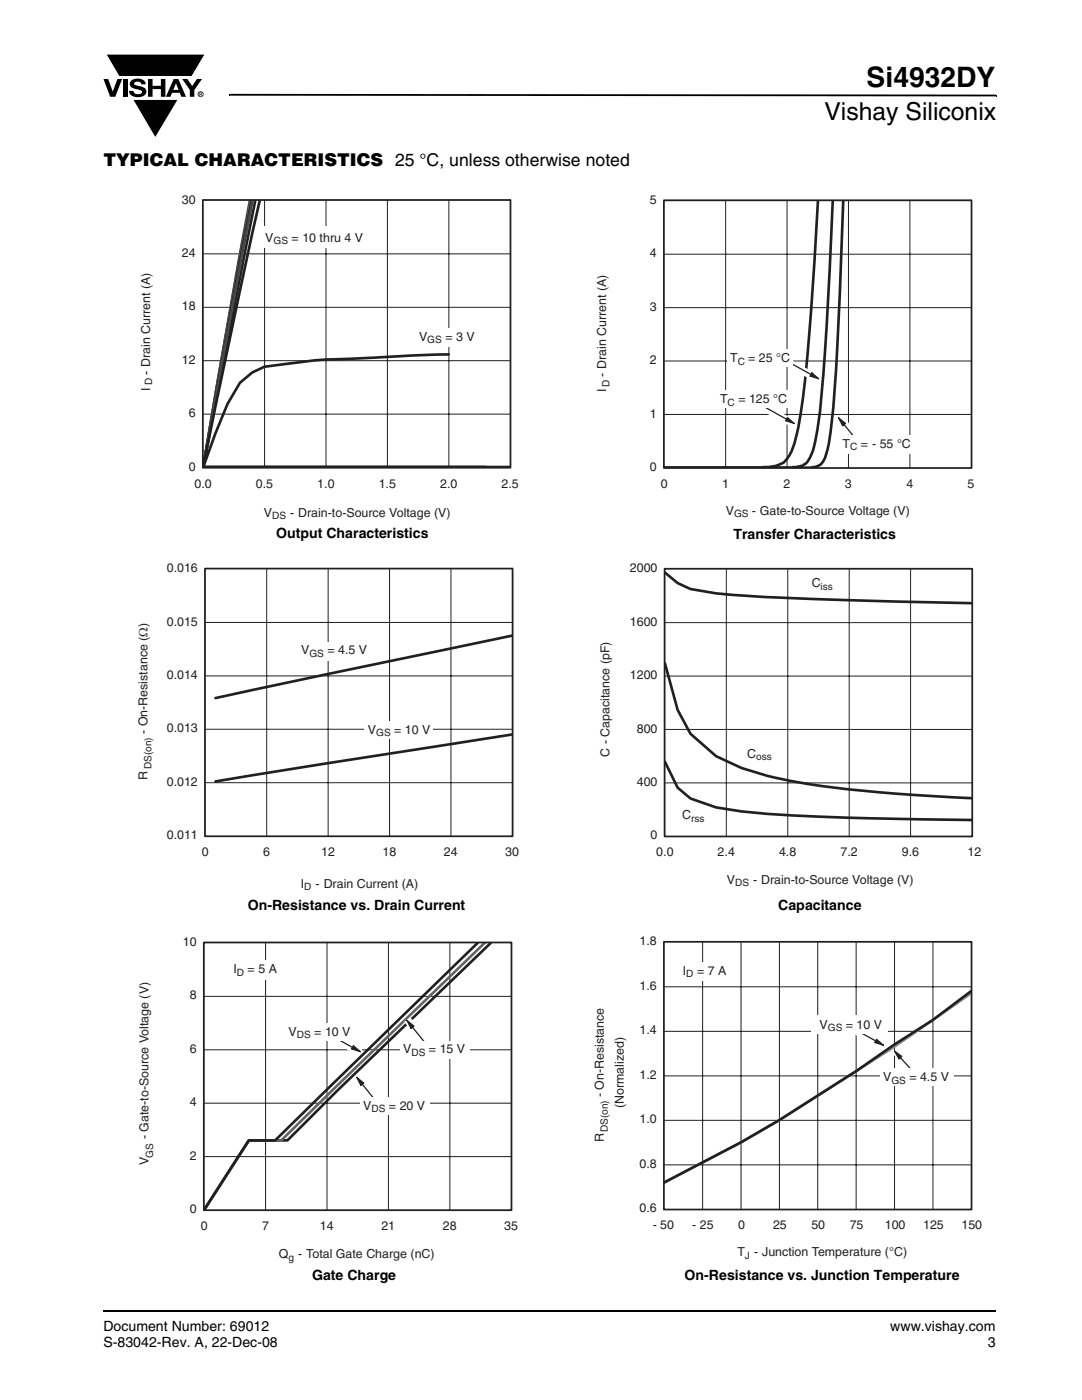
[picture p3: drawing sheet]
<svg xmlns="http://www.w3.org/2000/svg" width="216mm" height="279mm" viewBox="0 0 216 279" stroke-linecap="round" stroke-linejoin="round" font-family="sans-serif">
<path d="M45.7 18.7h.2v.4h-.2zM45.9 18.7l152.9 .2v.3l-152.9-.1zM198.8 18.9h.1v.3h-.1zM20.5 261.5h.1v.4h-.1z" fill="#000"/>
<path d="M20.6 261.7h178.2" fill="none" stroke="#000" stroke-width=".36"/>
<path d="M20.6 10.7h20.5v17h-20.5z" fill="#fff"/>
<g fill="#000">
<path d="M20.6 15.8h1l.9 2.5 .9-2.5h1l-1.4 3.5h-1zM21.1 10.8h19.8l-2.6 4.5h-14.6zM24.5 15.8h.9v3.5h-.9zM26.2 16.1a2.08 2.08 0 0 1 2.8 .3l.1 .4h-.9a.78 .78 0 0 0-.7-.5 .78 .78 0 0 0-.7 .4l.2 .3 1 .2a1.06 1.06 0 0 1 1.2 1 1.06 1.06 0 0 1-1.1 1.1 1.71 1.71 0 0 1-2.3-1.2h.8a.95 .95 0 0 0 .8 .7 .95 .95 0 0 0 .9-.4 1.3 1.3 0 0 0-1.2-.6 1.02 1.02 0 0 1-1-.6 1.02 1.02 0 0 1 .1-1.1zM29.5 15.8h.9v1.3h1.7v-1.3h.9v3.5h-.9v-1.5h-1.7v1.5h-.9zM26.5 19.8h9.1l-4.6 7.7zM36.4 15.8h1l.9 1.4 1-1.4h1l-1.5 2.2v1.3h-.9v-1.4z"/>
<path d="M35.1 16.6l-.5 1.3h1zM34.7 15.8h.9l1.5 3.5h-.9l-.3-.8h-1.6l-.3 .8h-.9z"/>
<path d="M39.9 18.6v.1h.2v-.1zM39.8 18.5h.4l.1 .2-.2 .1 .2 .3-.3-.3-.1 .3h-.1zM39.6 18.8a.45 .45 0 0 0 .9 0 .45 .45 0 0 0-.9 0zM39.4 18.8a.6 .6 0 0 1 1.2 0 .6 .6 0 0 1-1.2 0z"/>
</g>
<path d="M21.1 10.8h19.8l-2.6 4.5h-14.5zM26.5 19.8h9.1l-4.6 7.7z" fill="none" stroke="#fff" stroke-width=".2"/>
<path d="M27.8 38.5h75.7v65.6h-75.7z" fill="#fff"/>
<path d="M52.8 40v53.3M65 40v53.3M77.3 40v53.3M89.6 40v53.3M40.5 50.7h61.3M40.5 72h61.3M40.5 61.3h61.3M40.5 82.7h61.3" fill="none" stroke="#231f20" stroke-width=".2"/>
<path d="M49.9 39.9l-4.1 22.8-5.3 30.6M50.2 39.9l-3.8 20-5.9 33.4M51 39.9l-10.5 53.4M51.8 39.9l-3.9 18.1-7.4 35.3M89.5 70.7l-5.6 .2-11.2 .6a123.6 123.6 0 0 0-19.9 1.7l-2.5 1.1-2.4 2.1-2.5 4.2-2.4 5.9-2.5 6.8" fill="none" stroke="#231f20" stroke-width=".53"/>
<path d="M49.8 39.9l-4.1 22.8-5.2 30.6" fill="none" stroke="#929497" stroke-width=".53"/>
<path d="M50 39.9l-4.7 25.6-4.8 27.8" fill="none" stroke="#636366" stroke-width=".53"/>
<path d="M50.4 39.9l-3.8 20-6.1 33.4" fill="none" stroke="#4b4c4d" stroke-width=".53"/>
<path d="M40.5 93.3h61.3" fill="none" stroke="#231f20" stroke-width=".68"/>
<path d="M40.5 39.9h61.4v53.4h-61.4z" fill="none" stroke="#231f20" stroke-width=".35"/>
<g fill="#fff">
<path d="M52 45.1h21.3v4.3h-21.3z"/>
<path d="M82.9 65.5h12.7v3.6h-12.7z"/>
<path d="M27.3 112.1h76.3v66h-76.3z"/>
</g>
<path d="M53.2 113.5v53.4M65.5 113.5v53.4M77.7 113.5v53.4M90 113.5v53.4M41 134.9h61.3M41 124.2h61.3M41 156.2h61.3M41 145.5h61.3" fill="none" stroke="#231f20" stroke-width=".2"/>
<path d="M102.2 126.8l-59.2 12.5M102.2 146.6l-59.2 9.4" fill="none" stroke="#231f20" stroke-width=".53"/>
<path d="M40.9 113.5h61.4v53.4h-61.4z" fill="none" stroke="#231f20" stroke-width=".35"/>
<g fill="#fff">
<path d="M72.7 143.9h13.7v3.5h-13.7z"/>
<path d="M59.6 128.1h13.6v3.6h-13.6z"/>
<path d="M27.5 186.7h75.8v65.4h-75.8z"/>
</g>
<path d="M40.7 198.8h61.3M53 188.2v53.3M65.3 188.2v53.3M77.5 188.2v53.3M89.8 188.2v53.3M40.7 209.5h61.3M40.7 230.8h61.3M40.7 220.2h61.3" fill="none" stroke="#231f20" stroke-width=".2"/>
<path d="M95.3 188.2l-40.4 39.4h-5.2l-9 13.9 9-13.9h7.7l10.1-10.1 30.5-29.3" fill="none" stroke="#231f20" stroke-width=".53"/>
<path d="M96.7 188.2l-40.6 39.4h-6.4l-9 13.9" fill="none" stroke="#636366" stroke-width=".53"/>
<path d="M40.7 188.1h61.4v53.4h-61.4z" fill="none" stroke="#231f20" stroke-width=".35"/>
<path d="M70.6 215.3l1.2-1 4.7 5.8-1.2 1z" fill-rule="evenodd" fill="#fff"/>
<path d="M71.2 215l1.4 1.1-.6 .5z" fill="#231f20"/>
<path d="M71.2 215l1.4 1.1-.6 .5zM72.2 216.3l3.3 4.1" fill="none" stroke="#231f20" stroke-width=".25"/>
<g fill="#fff">
<path d="M44.8 191.7h15.1v3.9h-15.1z"/>
<path d="M71.9 218.9h13.9v3.6h-13.9z"/>
</g>
<path d="M65.8 205.8l6.5 3.6-.7 1.3-6.5-3.5z" fill-rule="evenodd" fill="#fff"/>
<path d="M70.5 208.7l1.4 1.2-1.7-.6z" fill="#231f20"/>
<path d="M65.8 206.5l4.6 2.6M70.5 208.7l1.4 1.2-1.7-.6z" fill="none" stroke="#231f20" stroke-width=".25"/>
<path d="M56.9 204.1h14.4v3.6h-14.4z" fill="#fff"/>
<path d="M80.7 203.9l1.1-.9 4.7 5.7-1.2 1z" fill-rule="evenodd" fill="#fff"/>
<path d="M81.2 203.7l1.4 1.1-.6 .4z" fill="#231f20"/>
<path d="M81.2 203.7l1.4 1.1-.6 .4zM82.2 204.9l3.4 4.1" fill="none" stroke="#231f20" stroke-width=".25"/>
<g fill="#fff">
<path d="M80 207.7h13.8v3.6h-13.8z"/>
<path d="M118.9 38.6h75.6v65.1h-75.6z"/>
</g>
<path d="M132.5 50.7h61.3M144.8 40v53.4M157 40v53.4M169.3 40v53.4M181.6 40v53.4M132.5 72h61.3M132.5 61.4h61.3M132.5 82.7h61.3" fill="none" stroke="#231f20" stroke-width=".2"/>
<path d="M163.2 40l-.9 15.1a278.3 278.3 0 0 1-3 30.1 14.4 14.4 0 0 1-2.5 6.6 5.2 5.2 0 0 1-3.2 1.4h-1.2l-.3 .1h-19.6M166.2 40l-.5 10.6a438.9 438.9 0 0 1-2.5 34.6 16.2 16.2 0 0 1-1.7 6.3 2.81 2.81 0 0 1-2.5 1.7l-1 .1h-25.5M168.3 40l-.6 14.3a378.6 378.6 0 0 1-2.1 33l-.7 3.2a3.2 3.2 0 0 1-2.2 2.7l-.8 .1h-29.4" fill="none" stroke="#231f20" stroke-width=".53"/>
<path d="M132.5 40h61.4v53.4h-61.4z" fill="none" stroke="#231f20" stroke-width=".35"/>
<path d="M157.3 71.5l6.5 3.6-.8 1.3-6.4-3.6z" fill-rule="evenodd" fill="#fff"/>
<path d="M162 74.4l1.3 1.2-1.6-.6z" fill="#231f20"/>
<path d="M157.3 72.2l4.6 2.6M162 74.4l1.3 1.2-1.6-.6z" fill="none" stroke="#231f20" stroke-width=".25"/>
<path d="M145 69.8h13.1v3.5h-13.1z" fill="#fff"/>
<path d="M152.4 80.4l6.5 3.6-.8 1.4-6.4-3.6z" fill-rule="evenodd" fill="#fff"/>
<path d="M157.1 83.3l1.4 1.2-1.7-.5z" fill="#231f20"/>
<path d="M152.4 81.1l4.6 2.6M157.1 83.3l1.4 1.2-1.7-.5z" fill="none" stroke="#231f20" stroke-width=".25"/>
<path d="M142.9 77.9h14.6v3.5h-14.6z" fill="#fff"/>
<path d="M166.8 83.7l1.2-1 4.6 5.7-1.2 1z" fill-rule="evenodd" fill="#fff"/>
<path d="M167.3 83.4l1.4 1.1-.6 .5z" fill="#231f20"/>
<path d="M167.3 83.4l1.4 1.1-.6 .5zM168.4 84.7l3.3 4.1" fill="none" stroke="#231f20" stroke-width=".25"/>
<g fill="#fff">
<path d="M167.2 86.8h15.5v3.7h-15.5z"/>
<path d="M119.5 112.1h76.3v65.3h-76.3z"/>
</g>
<path d="M144.9 113.6v53.3M157.2 113.6v53.3M169.4 113.6v53.3M181.7 113.6v53.3M132.7 134.9h61.3M132.7 124.3h61.3M132.7 156.2h61.3M132.7 145.6h61.3" fill="none" stroke="#231f20" stroke-width=".2"/>
<path d="M132.7 114.3l2.5 2.1 2.6 1.2a102.2 102.2 0 0 0 14.6 1.5l18 .7 23.6 .6M132.7 132.4l2.5 9.3 2.6 4.7 5.1 4.5a52 52 0 0 0 14.9 5 290 290 0 0 0 36.2 3.4M132.7 152l2.5 5.2 2.6 2.2 5.1 1.7a142.4 142.4 0 0 0 20.4 1.9l13.3 .4 17.4 .3" fill="none" stroke="#231f20" stroke-width=".53"/>
<path d="M132.6 113.5h61.4v53.4h-61.4z" fill="none" stroke="#231f20" stroke-width=".35"/>
<path d="M118.3 186.6h77.7v65.1h-77.7z" fill="#fff"/>
<path d="M132.5 196.9h61.3M140.2 188v53.4M147.9 188v53.4M155.5 188v53.4M163.2 188v53.4M170.8 188v53.4M178.5 188v53.4M186.2 188v53.4M132.5 214.7h61.3M132.5 205.8h61.3M132.5 232.5h61.3M132.5 223.6h61.3" fill="none" stroke="#231f20" stroke-width=".2"/>
<path d="M193.8 198.2l-15.3 10.7-23 14.6-7.7 4.5-15.3 8" fill="none" stroke="#929497" stroke-width=".53"/>
<path d="M193.8 197.8l-7.7 5.8-7.6 4.9-7.7 5.3-15.3 9.7-7.7 4.5-15.3 8" fill="none" stroke="#231f20" stroke-width=".53"/>
<path d="M132.5 188h61.4v53.4h-61.4z" fill="none" stroke="#231f20" stroke-width=".35"/>
<path d="M177.9 210.1l1.2-1 4.9 5.4-1.1 1.1z" fill-rule="evenodd" fill="#fff"/>
<path d="M178.5 209.8l1.4 1-.5 .5z" fill="#231f20"/>
<path d="M178.5 209.8l1.4 1-.5 .5zM179.6 211l3.5 3.9" fill="none" stroke="#231f20" stroke-width=".25"/>
<path d="M170.2 204.5l6.5 3.6-.8 1.3-6.4-3.6z" fill-rule="evenodd" fill="#fff"/>
<path d="M174.9 207.4l1.3 1.2-1.6-.6z" fill="#231f20"/>
<path d="M170.2 205.2l4.6 2.6M174.9 207.4l1.3 1.2-1.6-.6z" fill="none" stroke="#231f20" stroke-width=".25"/>
<g fill="#fff">
<path d="M161.8 202.7h15.3v3.7h-15.3z"/>
<path d="M175.7 213.2h14.6v3.5h-14.6z"/>
<path d="M134.5 192h11.2v3.8h-11.2z"/>
</g>
<text font-size="5.6" x="172.9" y="17.4">Si4932DY</text>
<text font-size="4.9" x="164.5" y="24">Vishay Siliconix</text>
<text font-size="3.5" x="20.6" y="33">TYPICAL CHARACTERISTICS 25 °C, unless otherwise noted</text>
<g font-size="2.8">
<text x="55.1" y="107.4">Output Characteristics</text>
<text x="146.3" y="107.6">Transfer Characteristics</text>
<text x="49.4" y="181.6">On-Resistance vs. Drain Current</text>
<text x="155.3" y="181.6">Capacitance</text>
<text x="62.3" y="255.5">Gate Charge</text>
<text x="136.6" y="255.4">On-Resistance vs. Junction Temperature</text>
<text x="20.6" y="265.6">Document Number: 69012</text>
<text x="20.6" y="268.8">S-83042-Rev. A, 22-Dec-08</text>
<text x="177.7" y="265.6">www.vishay.com</text>
<text x="197.1" y="268.8">3</text>
</g>
<g font-size="2.5" fill="#231f20">
<text x="36.3" y="40.6">30</text>
<text x="129.7" y="40.7">5</text>
<text x="36.3" y="51.3">24</text>
<text x="52.9" y="48.2">V</text>
<text x="58.2" y="48.2">= 10 thru 4 V</text>
<text x="129.7" y="51.3">4</text>
<text x="36.3" y="61.9">18</text>
<text x="129.7" y="62">3</text>
<text x="83.6" y="68">V</text>
<text x="88.9" y="68">= 3 V</text>
<text x="30" y="77.9" transform="rotate(-90 30 77.9)">I</text>
<text x="30" y="74.8" transform="rotate(-90 30 74.8)">- Drain Current (A)</text>
<text x="36.3" y="72.6">12</text>
<text x="121" y="75.2" transform="rotate(-90 121 75.2)">- Drain Current (A)</text>
<text x="129.7" y="72.7">2</text>
<text x="145.7" y="72.3">T</text>
<text x="149.3" y="72.3">= 25 °C</text>
<text x="37.7" y="83.3">6</text>
<text x="121" y="78.3" transform="rotate(-90 121 78.3)">I</text>
<text x="129.7" y="83.3">1</text>
<text x="143.7" y="80.4">T</text>
<text x="147.3" y="80.4">= 125 °C</text>
<text x="168.1" y="89.3">T</text>
<text x="171.8" y="89.3">= - 55 °C</text>
<text x="37.7" y="93.9">0</text>
<text x="129.7" y="94">0</text>
<text x="38.8" y="97.3">0.0</text>
<text x="51.1" y="97.3">0.5</text>
<text x="63.3" y="97.3">1.0</text>
<text x="75.6" y="97.3">1.5</text>
<text x="87.8" y="97.3">2.0</text>
<text x="100.1" y="97.3">2.5</text>
<text x="131.9" y="97.4">0</text>
<text x="144.1" y="97.4">1</text>
<text x="156.3" y="97.4">2</text>
<text x="168.6" y="97.4">3</text>
<text x="180.9" y="97.4">4</text>
<text x="193.1" y="97.4">5</text>
<text x="52.6" y="103.1">V</text>
<text x="57.9" y="103.1">- Drain-to-Source Voltage (V)</text>
<text x="144.8" y="102.7">V</text>
<text x="150" y="102.7">- Gate-to-Source Voltage (V)</text>
<text x="33.3" y="114.2">0.016</text>
<text x="125.7" y="114.2">2000</text>
<text x="162" y="117.1">C</text>
<text x="33.3" y="124.8">0.015</text>
<text x="125.7" y="124.9">1600</text>
<text x="60.1" y="130.6">V</text>
<text x="65.3" y="130.6">= 4.5 V</text>
<text x="33.3" y="135.5">0.014</text>
<text x="125.7" y="135.5">1200</text>
<text x="29.4" y="146.5" transform="rotate(-90 29.4 146.5)">- On-Resistance (Ω)</text>
<text x="33.3" y="146.2">0.013</text>
<text x="73.4" y="146.4">V</text>
<text x="78.7" y="146.4">= 10 V</text>
<text x="127.1" y="146.2">800</text>
<text x="29.4" y="155.6" transform="rotate(-90 29.4 155.6)">R</text>
<text x="121.6" y="151" transform="rotate(-90 121.6 151)">C - Capacitance (pF)</text>
<text x="149.1" y="151.2">C</text>
<text x="33.3" y="156.8">0.012</text>
<text x="127.1" y="156.9">400</text>
<text x="33.3" y="167.5">0.011</text>
<text x="129.8" y="167.5">0</text>
<text x="136.1" y="163.5">C</text>
<text x="40.3" y="170.9">0</text>
<text x="52.5" y="170.9">6</text>
<text x="64.1" y="170.9">12</text>
<text x="76.3" y="170.9">18</text>
<text x="88.6" y="170.9">24</text>
<text x="100.8" y="170.9">30</text>
<text x="131" y="170.9">0.0</text>
<text x="143.2" y="170.9">2.4</text>
<text x="155.4" y="170.9">4.8</text>
<text x="167.7" y="170.9">7.2</text>
<text x="180" y="170.9">9.6</text>
<text x="193.1" y="170.9">12</text>
<text x="60" y="177.2">I</text>
<text x="63" y="177.2">- Drain Current (A)</text>
<text x="145" y="176.4">V</text>
<text x="150.3" y="176.4">- Drain-to-Source Voltage (V)</text>
<text x="36.5" y="188.8">10</text>
<text x="127.6" y="188.7">1.8</text>
<text x="46.6" y="194.2">I</text>
<text x="49.4" y="194.2">= 5 A</text>
<text x="127.6" y="197.6">1.6</text>
<text x="136.2" y="194.5">I</text>
<text x="139.1" y="194.5">= 7 A</text>
<text x="37.9" y="199.5">8</text>
<text x="57.6" y="206.7">V</text>
<text x="62.7" y="206.7">= 10 V</text>
<text x="127.6" y="206.4">1.4</text>
<text x="163.5" y="205.3">V</text>
<text x="168.8" y="205.3">= 10 V</text>
<text x="37.9" y="210.1">6</text>
<text x="80.4" y="210.2">V</text>
<text x="85.6" y="210.2">= 15</text>
<text x="91.2" y="210.2">V</text>
<text x="127.6" y="215.3">1.2</text>
<text x="176.2" y="215.8">V</text>
<text x="181.5" y="215.8">= 4.5 V</text>
<text x="37.9" y="220.8">4</text>
<text x="72.5" y="221.4">V</text>
<text x="77.6" y="221.4">= 20 V</text>
<text x="120.5" y="219" transform="rotate(-90 120.5 219)">- On-Resistance</text>
<text x="124.5" y="221.2" transform="rotate(-90 124.5 221.2)">(Normalized)</text>
<text x="29.6" y="227.4" transform="rotate(-90 29.6 227.4)">- Gate-to-Source Voltage (V)</text>
<text x="120.5" y="227.9" transform="rotate(-90 120.5 227.9)">R</text>
<text x="127.6" y="224.2">1.0</text>
<text x="29.6" y="232.5" transform="rotate(-90 29.6 232.5)">V</text>
<text x="37.9" y="231.4">2</text>
<text x="127.6" y="233.1">0.8</text>
<text x="37.9" y="242.1">0</text>
<text x="40.1" y="245.5">0</text>
<text x="52.3" y="245.5">7</text>
<text x="63.8" y="245.5">14</text>
<text x="76.1" y="245.5">21</text>
<text x="88.4" y="245.5">28</text>
<text x="100.6" y="245.5">35</text>
<text x="127.6" y="242">0.6</text>
<text x="130.2" y="245.4">- 50</text>
<text x="138.1" y="245.4">- 25</text>
<text x="147.3" y="245.4">0</text>
<text x="154.3" y="245.4">25</text>
<text x="161.9" y="245.4">50</text>
<text x="169.6" y="245.4">75</text>
<text x="176.5" y="245.4">100</text>
<text x="184.2" y="245.4">125</text>
<text x="191.8" y="245.4">150</text>
<text x="55.7" y="251.2">Q</text>
<text x="59.5" y="251.2">- Total Gate Charge (nC)</text>
<text x="147.1" y="250.7">T</text>
<text x="150.5" y="250.7">- Junction Temperature (°C)</text>
</g>
<g font-size="2" fill="#231f20">
<text x="54.6" y="48.8">GS</text>
<text x="85.3" y="68.5">GS</text>
<text x="30.4" y="76.9" transform="rotate(-90 30.4 76.9)">D</text>
<text x="121.6" y="77.3" transform="rotate(-90 121.6 77.3)">D</text>
<text x="147.2" y="72.9">C</text>
<text x="145.2" y="81">C</text>
<text x="169.6" y="89.9">C</text>
<text x="54.3" y="103.6">DS</text>
<text x="146.5" y="103.3">GS</text>
<text x="163.7" y="117.7">iss</text>
<text x="61.7" y="131.1">GS</text>
<text x="75.1" y="146.9">GS</text>
<text x="30.3" y="153.6" transform="rotate(-90 30.3 153.6)">DS(on)</text>
<text x="150.9" y="151.7">oss</text>
<text x="137.9" y="164">rss</text>
<text x="60.7" y="177.7">D</text>
<text x="146.7" y="176.9">DS</text>
<text x="47.3" y="194.8">D</text>
<text x="136.9" y="195.1">D</text>
<text x="59.2" y="207.2">DS</text>
<text x="165.2" y="205.8">GS</text>
<text x="82.1" y="210.7">DS</text>
<text x="74.1" y="222">DS</text>
<text x="177.9" y="216.3">GS</text>
<text x="121.3" y="226" transform="rotate(-90 121.3 226)">DS(on)</text>
<text x="30.6" y="231" transform="rotate(-90 30.6 231)">GS</text>
<text x="57.6" y="251.7">g</text>
<text x="148.6" y="251.2">J</text>
</g>
</svg>
